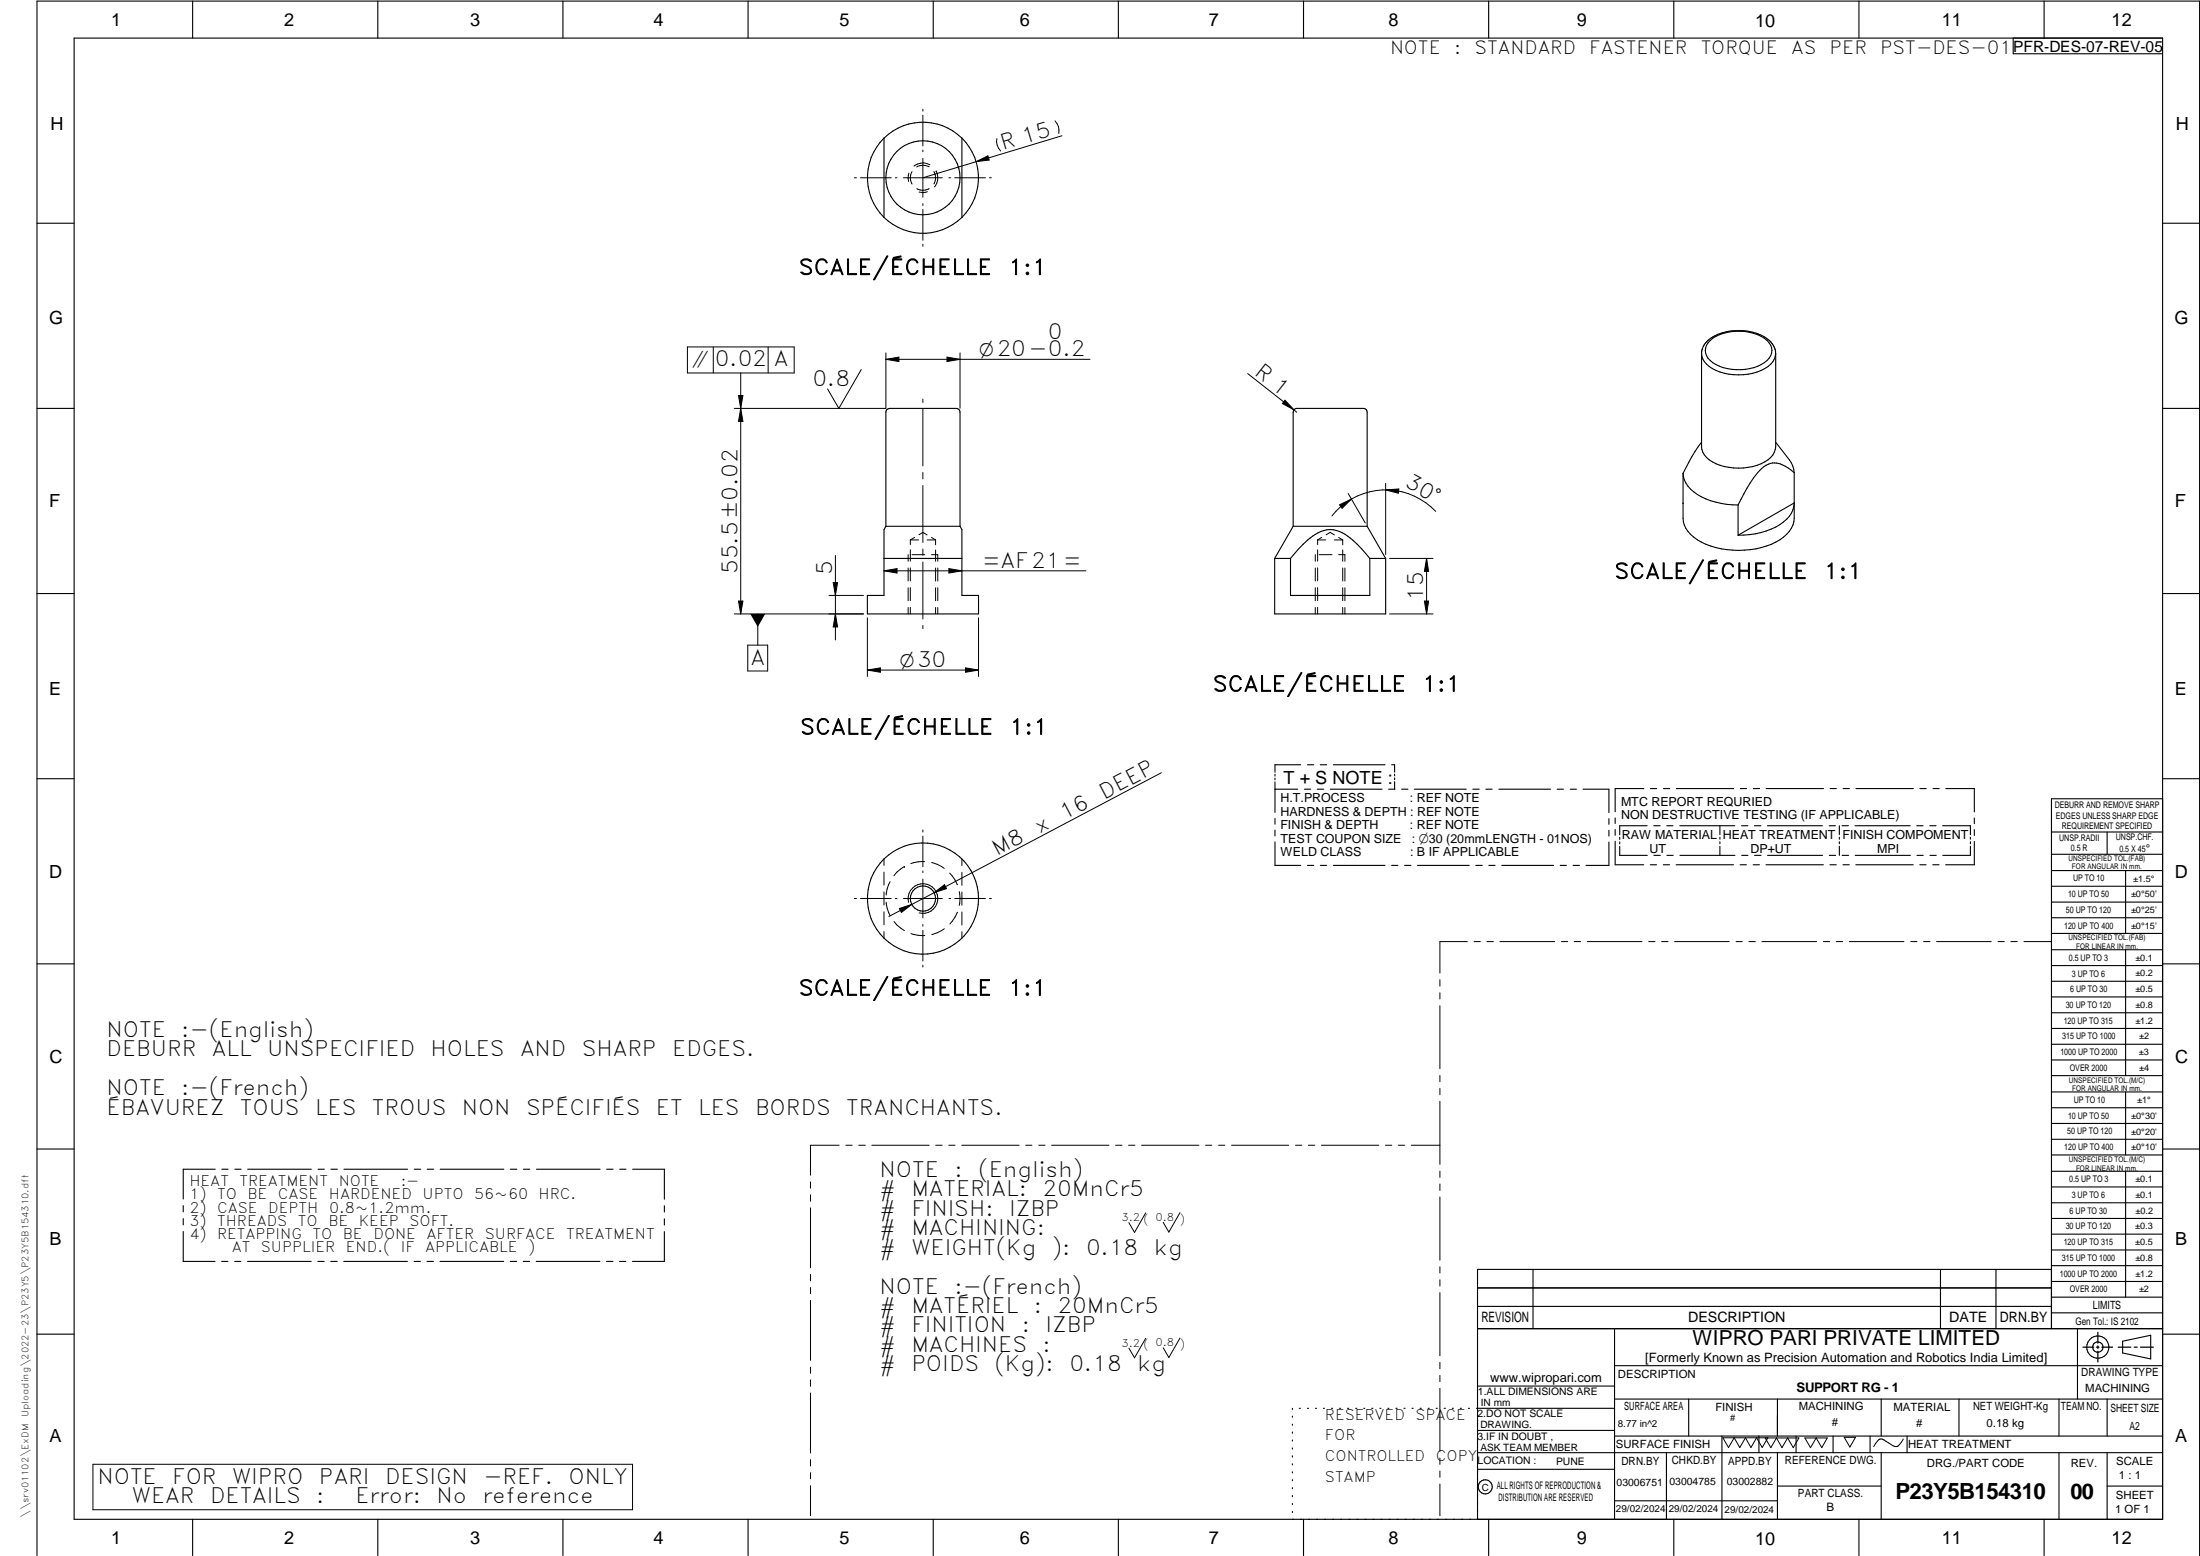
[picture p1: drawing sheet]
<svg xmlns="http://www.w3.org/2000/svg" width="594mm" height="420mm" viewBox="0 0 594 420" stroke-linecap="round" stroke-linejoin="round" font-family="sans-serif">
<g fill="none" stroke="#000" stroke-width=".3">
<path d="M20 10.3h564v400h-564zM52 .3v10M102 .3v10M152 .3v10M202 .3v10M252 .3v10M302 .3v10M352 .3v10M402 .3v10M452 .3v10M502 .3v10M543.6 10.3v4.2h40.4"/>
<path d="M552 .3v10M238.7 37.3v21.4M238.7 37.3a15.1 15.1 0 0 0 0 21.4M259.8 37.3a15 15 0 0 0-21.1 0M259.8 37.3v21.4M259.8 37.3a15.1 15.1 0 0 1 0 21.4M238.7 58.7a15 15 0 0 0 21.1 0M10 60.3h10M584 60.3h10M461.8 91.9a13 13 0 0 1 15.4 0 3.6 3.6 0 0 1-.7 6 13.3 13.3 0 0 1-14.7-.6 3.4 3.4 0 0 1 0-5.4zM479.5 95.5a6.2 6.2 0 0 0-4.7-5.3l-.3-.1a13.9 13.9 0 0 0-13.6 2.1l-1 1.4-.4 1.6v25.4a6.2 6.2 0 0 0 5 5 15.5 15.5 0 0 0 12.9-1.4 4.7 4.7 0 0 0 2.1-3.5v-25.2a5.4 5.4 0 0 1-3.9 4.5 15.4 15.4 0 0 1-14-1 4.7 4.7 0 0 1-2.1-3.5M479.5 95.5h.1"/>
<path d="M10 110.3h10M459.2 119.7l-2.3 3.6-2.4 4.5M459.5 119.4l-.3 .4M479.5 119.4l3.7 4.8a6.5 6.5 0 0 1 1.3 3.4M584 110.3h10M454.5 127.8v12.2a7.9 7.9 0 0 0 4.9 6.4 23.3 23.3 0 0 0 21.2-.6 7.5 7.5 0 0 0 3.9-5.8v-4.1M454.5 127.8a7.8 7.8 0 0 0 4.9 6.4 22.5 22.5 0 0 0 9.9 2.2M469.3 136.4v8.1M484.5 127.6v8.2M484.5 135.8l-15.2 8.7M484.5 135.8a7 7 0 0 1-3.9 5.8 20.9 20.9 0 0 1-11.3 2.9M484.5 127.6a8.3 8.3 0 0 0-5.8-2.6 7.9 7.9 0 0 0-5.2 4l-1.8 2.9-2.4 4.5"/>
<path d="M238.7 150.8h21.1M239.2 142.1h20M239.2 142.1v-30.8a1.01 1.01 0 0 1 1-1h18a1.01 1.01 0 0 1 1 1v30.8M259.2 142.1l.6 .9v17.8h4.4v5h-30v-5h4.5v-17.8l.5-.9M344.2 150.8h4.3M344.2 150.8v15h30v-15M348.5 150.8a22.5 22.5 0 0 1 8.2-7.3 7.6 7.6 0 0 1 7.9 1.8l3.1 2.9 2.2 2.6M348.5 150.8v10h21.4v-10M349.2 142.1v-30.8a1.01 1.01 0 0 1 1-1h18a1.01 1.01 0 0 1 1 1v30.8M349.2 142.1h20M349.2 142.1l-5 8.7M369.2 142.1l5 8.7"/>
<path d="M369.9 150.8h4.3M10 160.3h10M584 160.3h10M10 210.3h10M344.3 213.1h6.1M344.3 209.1v.4M344.3 210.1v.5M344.3 211.1v8.3M351.2 206.5h-6.9v2M352.2 213.1h1.7M353.1 206.5h1.6M355.7 213.1h1.8"/>
<path d="M356.5 206.5h1.8M359.2 213.1h14M360 206.5h14M375 213.1h1.7M375.8 206.5h.8v2M376.6 209v.5M376.6 210.1v.4M376.6 211.1v2M378.5 213.1h1.7M382 213.1h13.9M397.7 213.1h1.8M401.2 213.1h1.7"/>
<path d="M404.7 213.1h14M420.5 213.1h1.7M424 213.1h1.7M427.5 213.1h7v6.3M443.9 212.9h-7.7v6.3M445.7 212.9h1.7M449.2 212.9h1.7M452.7 212.9h15.5M469.9 212.9h1.7M473.4 212.9h1.7M476.9 212.9h15.5M494.2 212.9h1.7"/>
<path d="M497.7 212.9h1.7M501.2 212.9h15.5M518.4 212.9h1.7M522 212.9h1.7M525.4 212.9h7.7v6.3M584 215.7h-30v143.1M584 210.3h10M344.3 221v1.5M344.3 224.2v1.5M344.3 227.3v6.4h6.9M353.1 233.7h1.6M356.5 233.7h1.8"/>
<path d="M360 233.7h14M375.8 233.7h1.7M379.3 233.7h1.7M382.8 233.7h13.9M398.5 233.7h1.8M402 233.7h1.7M405.5 233.7h14M421.3 233.7h1.7M424.8 233.7h1.7M434.5 221.1v1.5M434.5 224.2v1.6M434.5 227.4v6.3h-6.2"/>
<path d="M436.2 220.9v1.5M436.2 224v1.6M436.2 227.2v6.3h7.7M437.4 228.6v2.4h7.4M437.4 226.1v.6M437.4 227.3v.6M444.8 223h-7.4v2.4M445.6 233.5h1.7M446.6 223h1.7M446.6 231h1.7M449.2 233.5h1.6M450.1 223h1.7"/>
<path d="M450.1 231h1.7M452.6 233.5h15.5M453.6 223h14.9M453.6 231h14.9M464.4 223v2.4M464.4 226.1v.5M464.4 227.3v.5M464.4 228.5v2.5M469.9 233.5h1.7M470.3 223h1.7M470.3 231h1.7M473.4 233.5h1.7"/>
<path d="M473.7 223h1.8M473.8 231h1.7M476.9 233.5h15.5M477.3 223h14.8M477.3 231h14.9M493.9 223h1.7M494 231h1.7M494.2 233.5h1.6M496.7 223v2.4M496.7 226.1v.5M496.7 227.3v.5M496.7 228.5v2.5"/>
<path d="M497.4 223h1.7M497.5 231h1.7M497.7 233.5h1.7M500.9 223h14.9M501 231h14.9M501.1 233.5h15.5M517.6 223h1.7M517.6 231h1.7M518.4 233.5h1.7M521.1 223h1.7M521.2 231h1.7M521.9 233.5h1.7"/>
<path d="M524.6 223h7.5v2.4M532.1 226.1v.5M532.1 227.3v.5M532.1 228.5v2.5h-7.5M533.1 220.9v1.5M533.1 224v1.6M533.1 227.2v6.3h-7.7M554 224.7h30M554 230.7h30M554 235.1h30M554 239.3h30M569 224.7v6"/>
<path d="M574 235.1v17M554 243.6h30M554 247.8h30M554 252.1h30M554 256.5h30M574 256.5v33.9M10 260.3h10M554 260.7h30M554 265h30M554 269.2h30M554 273.5h30M554 277.7h30"/>
<path d="M584 260.3h10M554 282h30M554 286.2h30M554 290.4h30M554 294.9h30M554 299.1h30M574 294.9v17M10 310.3h10M58.1 315.7h-8.6v8.1M59.9 315.7h1.7M63.4 315.7h1.7M66.9 315.7h17.2"/>
<path d="M85.9 315.7h1.7M89.4 315.7h1.7M92.9 315.7h17.2M111.9 315.7h1.7M115.4 315.7h1.7M118.9 315.7h17.2M137.8 315.7h1.8M141.3 315.7h1.7M144.9 315.7h17.1M163.8 315.7h1.8M167.3 315.7h1.7M170.9 315.7h8.5v8.1"/>
<path d="M554 303.4h30M554 307.6h30M554 311.9h30M554 316.3h30M574 316.3v34M584 310.3h10M49.5 325.5v1.7M49.5 329.1v1.7M49.5 332.5v8.1h8.6M179.4 332.6v8h-8.6M179.4 325.6v1.7M179.4 329.1v1.7"/>
<path d="M554 320.5h30M554 324.8h30M554 329h30M554 333.2h30M554 337.5h30M59.9 340.6h1.6M63.4 340.6h1.7M66.8 340.6h17.2M85.8 340.6h1.7M89.3 340.6h1.8M92.8 340.6h17.2M111.8 340.6h1.7"/>
<path d="M115.3 340.6h1.7M118.8 340.6h17.2M137.8 340.6h1.7M141.3 340.6h1.7M144.8 340.6h17.2M163.8 340.6h1.7M167.3 340.6h1.7M399 358.8h185M399 352.8h155M399 347.8h155M414 342.8v16M436 358.8v51.5"/>
<path d="M524 342.8v16M539 342.8v16M554 341.8h30M554 346h30M554 350.3h30M554 354.5h30M554 342.8h-155v67.5M561 358.8v19M10 360.3h10M399 374.3h37M436 368.8h148M436 377.8h148"/>
<path d="M456 377.8v10M480 377.8v10M508 377.8v10M529 377.8v10M556 377.8v10M569 377.8v10M573.2 362.2l7.6-1.6v6.3l-7.6-1.6zM584 360.3h10M349 380.3v.3M349 382.4v.3M349 384.6v.3M349 386.7v.3"/>
<path d="M349 388.8v.3M349 391v.3M349 393.1v.3M349 395.3v.3M349 397.4v.3M349 399.5v.3M350.9 380.3h.2M353.1 380.3h.2M355.2 380.3h.3M357.4 380.3h.3M359.6 380.3h.3M361.7 380.3h.3"/>
<path d="M363.9 380.3h.3M366.1 380.3h.3M368.3 380.3h.2M370.4 380.3h.3M372.6 380.3h.3M374.8 380.3h.3M376.9 380.3h.4M379.1 380.3h.3M381.3 380.3h.3M383.4 380.3h.4M385.6 380.3h.3M387.8 380.3h.3"/>
<path d="M390 380.3h.3M392.2 380.3h.3M394.3 380.3h.3M396.5 380.3h.3M398.7 380.3h37.3M399 386.2h37M399 396.7h37M436 387.8h148M450 392.3v18M465 387.8v22.5M475 387.8v4.5M480 392.3v18"/>
<path d="M485 387.8v4.5M495 387.8v4.5M505 387.8v4.5M508 392.3v18M515 387.8v4.5M556 392.3v18M569 392.3v18M584 392.3h-185M52 410.3v9.7M102 410.3v9.7M152 410.3v9.7M202 410.3v9.7"/>
<path d="M252 410.3v9.7M302 410.3v9.7M349 401.7v.3M349 403.8v.4M349 406v.3M349 408.1v.3M352 410.3v9.7M402 410.3v9.7M436 405.3h44M452 410.3v9.7M480 401.3h28M502 410.3v9.7"/>
<path d="M552 410.3v9.7M569 401.3h15M10 420v-419.7h584v419.7"/>
<circle cx="249.2" cy="48" r="10"/>
<circle cx="249.2" cy="242.6" r="15"/>
<circle cx="249.2" cy="242.6" r="3.4"/>
<circle cx="566.5" cy="363.8" r="2.99"/>
<circle cx="566.5" cy="363.7" r="1.41"/>
<circle cx="401.1" cy="401.5" r="1.9"/>
</g>
<path d="M566.5 359.7v3M562.5 363.8h2.9M566.1 363.8h.7M566.5 363.4v.7M566.5 364.9v2.8M567.6 363.8h2.9M572 363.8h3.4M576.3 363.8h.8M578 363.8h3.5" fill="none" stroke="#000" stroke-width=".34"/>
<g fill="none" stroke="#000" stroke-width=".27">
<path d="M249.2 29.5v.5M249.2 31.1v8.3M269.2 37.4a3.7 3.7 0 0 0 1 3.4M284.9 32.6a3.8 3.8 0 0 1 1 3.4M286.8 36.7l-37.6 11.3M230.7 48h.6M232.4 48h8.3M241.8 48h.4M244 48h10.5M245.4 46.7l-.2 1.5 .2 .8M246.3 46.4a3.2 3.2 0 0 0 0 3.3M249.2 40.5v.5"/>
<path d="M249.2 42.8v10.5M249.2 55v.5M249.2 56.6v8.3M250.4 51.8l-1.4 .2-.8-.1M250.9 50.9a3.4 3.4 0 0 1-3.3 .1M250.9 45a3.4 3.4 0 0 0-3.3 .1M251.1 44.5a3.8 3.8 0 0 0-4.3 .3M252.2 46.3a3.2 3.2 0 0 1 0 3.4M252.8 46.2h.1M252.8 46.2a3.9 3.9 0 0 1-.5 4.3M256.2 48h.5M257.8 48h8.3"/>
<path d="M263.6 43.6l3.2-1.5 .3 1.1zM267.2 48h.5M249.2 66v.5M185.6 93.7h28.9v7h-28.9zM192.6 93.7v7M207.4 93.7v7M232.6 99.8l-6.1 10.5-3-5.3M239.2 97l3.5-.6v1.2zM239.2 95.3v14.9M239.2 97h55.1M255.7 96.4l3.5 .6-3.5 .6zM259.2 95.3v14.9"/>
<path d="M198.3 110.3h40.9M199.4 106.8h1.2l-.6 3.5zM200 100.7v65.1M200 110.3l.6 3.5h-1.2zM249.2 107.8v.9M249.2 110.4v15.4M336.9 100.9l13.3 10.4M347 108.1l2.4 2.6-3.1-1.7zM249.2 127.6v1.7M249.2 131.1v15.4M361.7 136.3l3.2-1.6-2.5 2.5zM364.1 133.3l4.6 7.9"/>
<path d="M364.9 134.7a18.5 18.5 0 0 1 22.8 3.4M364.9 134.7a17.9 17.9 0 0 0-5.2 4.6M374.2 132.3l3.5-.3-.1 1.2zM374.2 130.5v19.2M225 157.3h1.2l-.6 3.5zM225.6 150v22.8M238.7 154.1l3.5-.6v1.2zM238.7 154.1h54.5M245.2 149.8v1.8M245.2 153.4v3.5M245.2 158.7v3.5M245.8 145.8v1.3"/>
<path d="M245.8 148.5v3M245.8 145.8h2.3M245.8 153.3v3.5M245.8 158.7v3.5M246.3 149.8h3.4M247 145.1l-1.2 .7M248.2 144.4l1-.6 1.2 .6M249.2 148.3v1.6M249.2 151.8v15.3M250.4 145.8h2.2M251.5 149.8h1.7v1.8M251.5 145.1l1.1 .7"/>
<path d="M252.6 145.8v1.3M252.6 148.5v3.1M252.6 153.4v3.5M252.6 158.7v3.5M253.2 153.4v3.5M253.2 158.7v3.5M256.2 153.5l3.6 .6-3.6 .6zM355.2 149.8v1.8M355.2 153.4v3.5M355.2 158.7v3.5M355.8 145.8h2.2M355.8 153.3v3.5"/>
<path d="M355.8 158.7v3.5M355.8 145.8v1.3M355.8 148.5v3M356.2 149.8h3.5M356.9 145.1l-1.1 .7M358.1 144.4l1.1-.6 1.1 .6M360.3 145.8h2.3M361.5 145.1l1.1 .7M361.5 149.8h1.7v1.8M362.6 145.8v1.3M362.6 148.5v3.1M362.6 153.4v3.5"/>
<path d="M362.6 158.7v3.5M363.2 153.4v3.5M363.2 158.7v3.5M375.2 150.8h11.8M385.2 150.8l.6 3.5h-1.2zM385.2 150.8v15M198.3 165.8h34.9M199.4 162.3h1.2l-.6 3.5zM201.9 174.2h5.4v7h-5.4zM204.6 165.8v8.4M223.9 160.8h9.3M225.6 165.8l.6 3.5h-1.2z"/>
<path d="M234.2 166.8v15.9M245.2 164v1.8M245.8 164v1.8M249.2 168.9v.9M252.6 164v1.8M253.2 164v1.8M264.2 166.8v15.9M355.2 164v1.8M355.8 164v1.8M362.6 164v1.8M363.2 164v1.8M375.2 165.8h11.8"/>
<path d="M384.6 162.3h1.2l-.6 3.5zM234.2 180.9h30M234.2 180.9l3.5-.6v1.2zM260.7 180.3l3.5 .6-3.5 .6zM313.6 208.7l-73.6 38.8M238.7 231.9v1.8M238.7 235.5v3.5M240.4 238.1a7.9 7.9 0 0 0-1.1 3.6M244.2 234h.1M244.2 234l-2.1 1.5-.7 1M249.2 224.1v.6M249.2 225.8v8.3"/>
<path d="M249.2 235.2v.4M249.2 237.4v10.5M249.7 232.7a8.4 8.4 0 0 0-3.8 .5M251.6 232.9a8.6 8.6 0 0 1 3.4 1.6M256.4 235.8a8.5 8.5 0 0 1 2.1 3.1M259.8 231.9v1.8M259.8 235.5v3.6M230.7 242.6h.6M232.4 242.6h8.3M238.7 240.8v3.6M238.7 246.2v3.5M238.7 251.5v1.9"/>
<path d="M239.3 243.6a8.3 8.3 0 0 0 1.1 3.6M241.4 248.8l.7 .9 2.1 1.6M241.8 242.6h.4M242.9 245.3l3.3-1.1-2.8 2.2zM244 242.6h10.5M245.4 243.7a4 4 0 0 1 3.5-5.1 4 4 0 0 1 4.3 4.4 4 4 0 0 1-5 3.5M246 252.1l1.9 .5h1.8M249.2 249.6v.5M249.2 251.2v8.3M252.3 241l2.8-2.1 .5 1zM255 250.8l-1.9 1.1-1.5 .4M256.2 242.6h.5"/>
<path d="M257.8 242.6h8.3M258.5 246.3l-.6 1.3-1.4 1.9M259 240.7a8.3 8.3 0 0 1 0 3.8M259.8 240.9v3.5M259.8 246.3v3.5M259.8 251.6v1.8M267.2 242.6h.5M396.2 254.3h-7.4v8.5M398.1 254.3h1.6M401.5 254.3h1.8M405 254.3h14.8M421.6 254.3h1.7"/>
<path d="M425.1 254.3h1.7M428.6 254.3h14.8M445.2 254.3h1.7M448.7 254.3h1.7M452.2 254.3h14.8M468.8 254.3h1.7M472.3 254.3h1.7M475.8 254.3h14.8M492.4 254.3h1.7M495.8 254.3h1.8M499.4 254.3h14.7M516 254.3h1.6"/>
<path d="M519.4 254.3h1.8M522.9 254.3h14.8M539.5 254.3h1.7M543 254.3h1.7M546.5 254.3h7.4M249.2 260.6v.5M388.8 264.5v1.8M388.8 268.1v1.6M388.8 271.6v17M388.8 290.4v1.7M388.8 293.9v1.7M388.8 297.4v17"/>
<path d="M218.9 319.2v1.6M226.6 309.2h-7.7v8.1M228.4 309.2h1.7M231.9 309.2h1.7M235.4 309.2h15.5M252.7 309.2h1.7M256.2 309.2h1.7M259.7 309.2h15.5M277 309.2h1.7M280.5 309.2h1.7M284 309.2h15.5M301.2 309.2h1.8"/>
<path d="M304.8 309.2h1.7M308.3 309.2h15.5M325.5 309.2h1.7M329.1 309.2h1.6M332.6 309.2h15.4M349.8 309.2h1.7M353.3 309.2h1.7M356.8 309.2h15.5M374.1 309.2h1.7M377.6 309.2h1.7M381.1 309.2h7.7M388.8 316.2v1.7"/>
<path d="M388.8 319.7v1.7M218.9 322.6v1.8M218.9 326.1v16.2M309.4 327.5l-3 5.3-1.6-2.6M318.6 327.4l-3 5.3-1.5-2.6M388.8 323.2v17.1M218.9 344.1v1.8M218.9 347.6v1.7M218.9 351.2v16.1M388.8 342.1v1.6M388.8 345.6v1.7M388.8 349v17.1"/>
<path d="M218.9 369.1v1.7M218.9 372.6v1.8M218.9 376.1v16.2M309.4 361.4l-3 5.2-1.6-2.6M318.6 361.3l-3 5.3-1.5-2.7M388.8 367.9v1.7M388.8 371.4v1.7M388.8 374.9v17M25.1 395.4h145.7v12.3h-145.7zM218.9 394.1v1.8M218.9 397.6v1.7M388.8 393.7v1.7"/>
<path d="M388.8 397.2v1.7M465.2 388.2h12.2l-1.5 2.7-1.6-2.7-1.5 2.7-1.5-2.7-1.5 2.7-1.5-2.7-1.5 2.7zM476.7 388.3h9.1l-1.6 2.6-1.5-2.6-1.5 2.6-1.5-2.6-1.5 2.6zM487.4 388.3h6l-1.5 2.6-1.5-2.6-1.5 2.6zM498 388.1h3.1l-1.6 2.6zM514 388.6l-1.1 1.5a1.2 1.2 0 0 1-1.8 .3l-1.8-1.2a1.55 1.55 0 0 0-1.6-.6 1.55 1.55 0 0 0-1.2 1.1l-.5 .9M218.9 401.2v8.1M388.8 400.7v8.6"/>
</g>
<g fill="#000">
<path d="M263.6 43.6l3.2-1.5 .3 1.1zM239.2 97l3.5-.6v1.2zM255.7 96.4l3.5 .6-3.5 .6zM200 110.3l.6 3.5h-1.2zM199.4 106.8h1.2l-.6 3.5zM347 108.1l2.4 2.6-3.1-1.7zM361.7 136.3l3.2-1.6-2.5 2.5zM374.2 132.3l3.5-.3-.1 1.2zM225 157.3h1.2l-.6 3.5zM238.7 154.1l3.5-.6v1.2zM256.2 153.5l3.6 .6-3.6 .6zM385.2 150.8l.6 3.5h-1.2z"/>
<path d="M199.4 162.3h1.2l-.6 3.5zM202.6 165.8h4l-2 3.5zM225.6 165.8l.6 3.5h-1.2zM384.6 162.3h1.2l-.6 3.5zM234.2 180.9l3.5-.6v1.2zM260.7 180.3l3.5 .6-3.5 .6zM252.3 241l2.8-2.1 .5 1zM242.9 245.3l3.3-1.1-2.8 2.2z"/>
</g>
<text font-size="6" x="511.8" y="404.8">P23Y5B154310</text>
<text font-size="5.9" x="559.1" y="404.7">00</text>
<g font-size="5.7">
<text x="270.8" y="40.6" transform="rotate(-17 270.8 40.6)">R 15</text>
<text x="215.7" y="74.2">SCALE/ÉCHELLE</text>
<text x="272.3" y="74.2">1:1</text>
<text x="282.9" y="91.6">0</text>
<text x="193" y="98.9">0.02 A</text>
<text x="338.4" y="101" transform="rotate(38 338.4 101)">R 1</text>
<text x="219.4" y="104.2">0.8</text>
<text x="379" y="131.4" transform="rotate(29 379 131.4)">30°</text>
<text x="199.2" y="155" transform="rotate(-90 199.2 155)">55.5±0.02</text>
<text x="224.7" y="155.2" transform="rotate(-90 224.7 155.2)">5</text>
<text x="265.2" y="153.2">=AF21=</text>
<text x="435.9" y="156.3">SCALE/ÉCHELLE</text>
<text x="492.5" y="156.3">1:1</text>
<text x="384.3" y="162.3" transform="rotate(-90 384.3 162.3)">15</text>
<text x="202.6" y="179.5">A</text>
<text x="327.5" y="186.7">SCALE/ÉCHELLE</text>
<text x="384" y="186.7">1:1</text>
<text x="216.1" y="198.3">SCALE/ÉCHELLE</text>
<text x="272.6" y="198.3">1:1</text>
<text x="298.1" y="215.9" transform="rotate(-28 298.1 215.9)">DEEP</text>
<text x="287.5" y="221.5" transform="rotate(-28 287.5 221.5)">16</text>
<text x="280.6" y="225.1" transform="rotate(-28 280.6 225.1)">x</text>
<text x="269.2" y="231.1" transform="rotate(-28 269.2 231.1)">M8</text>
<text x="215.7" y="268.8">SCALE/ÉCHELLE</text>
<text x="272.3" y="268.8">1:1</text>
<text x="28.8" y="280">NOTE</text>
<text x="49" y="280">:-(English)</text>
<text x="28.8" y="285.2">DEBURR</text>
<text x="57.2" y="285.2">ALL</text>
<text x="72.1" y="285.2">UNSPECIFIED</text>
<text x="116.3" y="285.2">HOLES</text>
<text x="140.4" y="285.2">AND</text>
<text x="157.1" y="285.2">SHARP</text>
<text x="181.5" y="285.2">EDGES.</text>
<text x="28.8" y="295.7">NOTE</text>
<text x="49" y="295.7">:-(French)</text>
<text x="28.8" y="301">ÉBAVUREZ</text>
<text x="64.8" y="301">TOUS</text>
<text x="85.1" y="301">LES</text>
<text x="100.4" y="301">TROUS</text>
<text x="124.7" y="301">NON</text>
<text x="142.1" y="301">SPÉCIFIÉS</text>
<text x="177.1" y="301">ET</text>
<text x="188.5" y="301">LES</text>
<text x="203.9" y="301">BORDS</text>
<text x="228.5" y="301">TRANCHANTS.</text>
<text x="237.5" y="317.8">NOTE</text>
<text x="257.7" y="317.8">:</text>
<text x="264.1" y="317.8">(English)</text>
<text x="237.5" y="323">#</text>
<text x="246.1" y="323">MATERIAL:</text>
<text x="281.5" y="323">20MnCr5</text>
<text x="237.5" y="328.3">#</text>
<text x="246.1" y="328.3">FINISH:</text>
<text x="272.5" y="328.3">IZBP</text>
<text x="237.5" y="333.5">#</text>
<text x="246.1" y="333.5">MACHINING:</text>
<text x="237.5" y="338.8">#</text>
<text x="246.1" y="338.8">WEIGHT(Kg</text>
<text x="284" y="338.8">):</text>
<text x="293.3" y="338.8">0.18</text>
<text x="311.6" y="338.8">kg</text>
<text x="237.5" y="349.3">NOTE</text>
<text x="257.7" y="349.3">:-(French)</text>
<text x="237.5" y="354.5">#</text>
<text x="237.5" y="359.8">#</text>
<text x="246.1" y="359.8">FINITION</text>
<text x="246.1" y="354.5">MATÉRIEL</text>
<text x="275.9" y="359.8">:</text>
<text x="279.2" y="354.5">:</text>
<text x="282.3" y="359.8">IZBP</text>
<text x="285.6" y="354.5">20MnCr5</text>
<text x="237.5" y="365">#</text>
<text x="246.1" y="365">MACHINES</text>
<text x="281.5" y="365">:</text>
<text x="237.5" y="370.3">#</text>
<text x="246.1" y="370.3">POIDS</text>
<text x="268.5" y="370.3">(Kg):</text>
<text x="288.8" y="370.3">0.18</text>
<text x="307.1" y="370.3">kg</text>
<text x="26.3" y="400.6">NOTE</text>
<text x="46.5" y="400.6">FOR</text>
<text x="62.7" y="400.6">WIPRO</text>
<text x="86.1" y="400.6">PARI</text>
<text x="104" y="400.6">DESIGN</text>
<text x="130.5" y="400.6">-REF.</text>
<text x="153.5" y="400.6">ONLY</text>
<text x="35.6" y="405.9">WEAR</text>
<text x="56.7" y="405.9">DETAILS</text>
<text x="85.4" y="405.9">:</text>
<text x="96" y="405.9">Error:</text>
<text x="117.9" y="405.9">No</text>
<text x="130.3" y="405.9">reference</text>
</g>
<text font-size="5.6" x="457" y="363.2">WIPRO PARI PRIVATE LIMITED</text>
<g font-size="5.4">
<text x="186.9" y="98.9">i</text>
<text x="264.4" y="96.1">O20-0.2</text>
<text x="242.9" y="180">O30</text>
</g>
<g font-size="4.9">
<text x="30" y="6.9">1</text>
<text x="76.7" y="6.9">2</text>
<text x="127" y="6.9">3</text>
<text x="176.5" y="6.9">4</text>
<text x="226.7" y="6.9">5</text>
<text x="275.4" y="6.9">6</text>
<text x="326.4" y="6.9">7</text>
<text x="375" y="6.9">8</text>
<text x="425.8" y="6.9">9</text>
<text x="473.9" y="7.3">10</text>
<text x="524.3" y="6.9">11</text>
<text x="570.2" y="6.9">12</text>
<text x="375.4" y="14.5">NOTE</text>
<text x="392.7" y="14.5">:</text>
<text x="398.2" y="14.5">STANDARD</text>
<text x="429.2" y="14.5">FASTENER</text>
<text x="459.2" y="14.5">TORQUE</text>
<text x="483.7" y="14.5">AS</text>
<text x="494.1" y="14.5">PER</text>
<text x="507.7" y="14.5">PST-DES-01</text>
<text x="13.6" y="35.1">H</text>
<text x="587.6" y="35.1">H</text>
<text x="13.2" y="87.5">G</text>
<text x="587.2" y="87.5">G</text>
<text x="13.2" y="137">F</text>
<text x="587.2" y="137">F</text>
<text x="13.2" y="187.6">E</text>
<text x="587.2" y="187.6">E</text>
<text x="346.6" y="211.7">T + S NOTE :</text>
<text x="13.2" y="237">D</text>
<text x="587.2" y="237">D</text>
<text x="13.4" y="287.1">C</text>
<text x="587.4" y="287.1">C</text>
<text x="13.4" y="336.2">B</text>
<text x="587.4" y="336.2">B</text>
<text x="13.4" y="389.3">A</text>
<text x="587.4" y="389.3">A</text>
<text x="30" y="416.9">1</text>
<text x="76.7" y="416.9">2</text>
<text x="127" y="416.9">3</text>
<text x="176.5" y="416.9">4</text>
<text x="226.7" y="416.9">5</text>
<text x="275.4" y="416.9">6</text>
<text x="326.4" y="416.9">7</text>
<text x="375" y="416.9">8</text>
<text x="425.8" y="416.9">9</text>
<text x="473.9" y="417.3">10</text>
<text x="524.3" y="416.9">11</text>
<text x="570.2" y="416.9">12</text>
</g>
<text font-size="4.2" x="543.6" y="14">PFR-DES-07-REV-05</text>
<g font-size="3.9">
<text x="51.1" y="320.2">HEAT</text>
<text x="51.1" y="323.8">1)</text>
<text x="58.6" y="323.8">TO</text>
<text x="64.7" y="320.2">TREATMENT</text>
<text x="66.8" y="323.8">BE</text>
<text x="75" y="323.8">CASE</text>
<text x="88.8" y="323.8">HARDENED</text>
<text x="91.5" y="320.2">NOTE</text>
<text x="108.2" y="320.2">:-</text>
<text x="114.1" y="323.8">UPTO</text>
<text x="128.1" y="323.8">56~60</text>
<text x="145.4" y="323.8">HRC.</text>
<text x="51.1" y="327.4">2)</text>
<text x="58.6" y="327.4">CASE</text>
<text x="72.4" y="327.4">DEPTH</text>
<text x="88.8" y="327.4">0.8~1.2mm.</text>
<text x="51.1" y="331">3)</text>
<text x="51.1" y="334.6">4)</text>
<text x="58.6" y="334.6">RETAPPING</text>
<text x="58.6" y="331">THREADS</text>
<text x="80.5" y="331">TO</text>
<text x="84.4" y="334.6">TO</text>
<text x="88.7" y="331">BE</text>
<text x="92.6" y="334.6">BE</text>
<text x="96.9" y="331">KEEP</text>
<text x="100.8" y="334.6">DONE</text>
<text x="110.6" y="331">SOFT.</text>
<text x="115.2" y="334.6">AFTER</text>
<text x="130.9" y="334.6">SURFACE</text>
<text x="152.9" y="334.6">TREATMENT</text>
<text x="62.6" y="338.2">AT</text>
<text x="70.5" y="338.2">SUPPLIER</text>
<text x="93.4" y="338.2">END.(</text>
<text x="108.3" y="338.2">IF</text>
<text x="114.8" y="338.2">APPLICABLE</text>
<text x="142.6" y="338.2">)</text>
<text x="400" y="357.1">REVISION</text>
<text x="455.9" y="357.1">DESCRIPTION</text>
<text x="526.4" y="357.1">DATE</text>
<text x="540" y="357.1">DRN.BY</text>
<text x="357.8" y="383.3">RESERVED</text>
<text x="382.3" y="383.3">SPACE</text>
<text x="357.8" y="388.9">FOR</text>
<text x="357.8" y="394.5">CONTROLLED</text>
<text x="387.8" y="394.5">COPY</text>
<text x="357.8" y="400">STAMP</text>
</g>
<text font-size="3.6" x="485.1" y="375.8">SUPPORT RG - 1</text>
<g font-size="3.5">
<text x="444.3" y="367.7">[Formerly Known as Precision Automation and Robotics India Limited]</text>
<text x="402.4" y="373.3">www.wipropari.com</text>
</g>
<g font-size="3.4">
<text x="345.8" y="216.7">H.T.PROCESS</text>
<text x="345.8" y="220.3">HARDNESS &amp; DEPTH : REF NOTE</text>
<text x="380.7" y="216.7">: REF NOTE</text>
<text x="437.8" y="217.6">MTC REPORT REQURIED</text>
<text x="437.8" y="221.2">NON DESTRUCTIVE TESTING (IF APPLICABLE)</text>
<text x="345.8" y="223.9">FINISH &amp; DEPTH</text>
<text x="345.8" y="227.5">TEST COUPON SIZE</text>
<text x="380.7" y="223.9">: REF NOTE</text>
<text x="381.3" y="227.5">: O30 (20mmLENGTH - 01NOS)</text>
<text x="438" y="226.6">RAW MATERIAL HEAT TREATMENT FINISH COMPOMENT</text>
<text x="345.8" y="231.1">WELD CLASS</text>
<text x="380.8" y="231.1">: B IF APPLICABLE</text>
<text x="445.5" y="230.2">UT</text>
<text x="472.7" y="230.2">DP+UT</text>
<text x="506.9" y="230.2">MPI</text>
</g>
<g font-size="3.1">
<text x="565.1" y="353.5">LIMITS</text>
<text x="562" y="371.7">DRAWING TYPE</text>
<text x="436.9" y="372.1">DESCRIPTION</text>
<text x="563.1" y="375.9">MACHINING</text>
<text x="438.6" y="380.8">SURFACE AREA</text>
<text x="463.2" y="380.9">FINISH</text>
<text x="485.7" y="380.8">MACHINING</text>
<text x="511.3" y="380.9">MATERIAL</text>
<text x="532.8" y="380.7">NET WEIGHT-Kg</text>
<text x="556.5" y="380.7">TEAM NO.</text>
<text x="569.9" y="381.2">SHEET SIZE</text>
<text x="494.6" y="385.1">#</text>
<text x="517.4" y="385.3">#</text>
<text x="536.4" y="385.3">0.18 kg</text>
<text x="575" y="386.1">A2</text>
<text x="436.3" y="391">SURFACE FINISH</text>
<text x="437.8" y="395.5">DRN.BY</text>
<text x="451.4" y="395.4">CHKD.BY</text>
<text x="466.6" y="395.5">APPD.BY</text>
<text x="482" y="395.4">REFERENCE DWG.</text>
<text x="515.3" y="391.1">HEAT TREATMENT</text>
<text x="571.4" y="395.6">SCALE</text>
<text x="520.4" y="396.2">DRG./PART CODE</text>
<text x="559.2" y="396.1">REV.</text>
<text x="572.2" y="399.5">1 : 1</text>
<text x="485.5" y="404.3">PART CLASS.</text>
<text x="493.2" y="407.9">B</text>
<text x="571.4" y="404.7">SHEET</text>
<text x="571.2" y="408.4">1 OF 1</text>
</g>
<text font-size="3" x="579.5" y="230.1">°</text>
<g font-size="2.8">
<text x="302.8" y="329.7">3.2 ( 0.8 )</text>
<text x="560.4" y="357.7">Gen Tol.: IS 2102</text>
<text x="302.8" y="363.6">3.2 ( 0.8 )</text>
<text x="399.1" y="376.6">1.ALL DIMENSIONS ARE</text>
<text x="399" y="382.7">2.DO NOT SCALE</text>
<text x="399" y="388.7">3.IF IN DOUBT ,</text>
<text x="399" y="395.4">LOCATION :</text>
<text x="420.2" y="395.6">PUNE</text>
<text x="404.2" y="402">ALL RIGHTS OF REPRODUCTION &amp;</text>
<text x="436.5" y="401.2">03006751</text>
<text x="450.8" y="400.9">03004785</text>
<text x="466.3" y="401">03002882</text>
<text x="404.7" y="405.4">DISTRIBUTION ARE RESERVED</text>
</g>
<g font-size="2.7">
<text x="399.9" y="379.7">IN mm</text>
<text x="399.7" y="385.7">DRAWING.</text>
<text x="436.9" y="385.4">8.77 in^2</text>
<text x="399.7" y="391.8">ASK TEAM MEMBER</text>
<text x="400.1" y="402.5">C</text>
<text x="436.4" y="408.3">29/02/2024</text>
<text x="450.6" y="408.4">29/02/2024</text>
<text x="465.7" y="408.5">29/02/2024</text>
</g>
<g font-size="2.5">
<text x="554.9" y="218.3">DEBURR AND REMOVE SHARP</text>
<text x="555.2" y="221">EDGES UNLESS SHARP EDGE</text>
<text x="556.1" y="227.1">UNSP.RADII</text>
<text x="556.8" y="223.8">REQUIREMENT SPECIFIED</text>
<text x="571.4" y="226.9">UNSP.CHF.</text>
<text x="559.2" y="229.9">0.5 R</text>
<text x="572.3" y="230.1">0.5 X 45</text>
<text x="559.8" y="238">UP TO 10</text>
<text x="576.1" y="238.1">±1.5°</text>
<text x="558.5" y="242.2">10 UP TO 50</text>
<text x="575.5" y="242.3">±0°50'</text>
<text x="557.4" y="250.7">120 UP TO 400</text>
<text x="557.9" y="246.5">50 UP TO 120</text>
<text x="575.5" y="250.7">±0°15'</text>
<text x="575.5" y="246.5">±0°25'</text>
<text x="558.7" y="259.4">0.5 UP TO 3</text>
<text x="559.5" y="263.7">3 UP TO 6</text>
<text x="576.6" y="263.6">±0.2</text>
<text x="576.6" y="259.4">±0.1</text>
<text x="559" y="267.9">6 UP TO 30</text>
<text x="576.6" y="267.9">±0.5</text>
<text x="557.8" y="272.2">30 UP TO 120</text>
<text x="576.6" y="272.2">±0.8</text>
<text x="556.9" y="280.7">315 UP TO 1000</text>
<text x="557.3" y="276.4">120 UP TO 315</text>
<text x="576.6" y="276.4">±1.2</text>
<text x="577.7" y="280.7">±2</text>
<text x="556.4" y="284.9">1000 UP TO 2000</text>
<text x="577.6" y="284.9">±3</text>
<text x="558.9" y="289.2">OVER 2000</text>
<text x="577.7" y="289.3">±4</text>
<text x="560" y="297.9">UP TO 10</text>
<text x="577.1" y="297.9">±1°</text>
<text x="558.5" y="302.1">10 UP TO 50</text>
<text x="575.5" y="302.1">±0°30'</text>
<text x="557.4" y="310.6">120 UP TO 400</text>
<text x="558.2" y="306.3">50 UP TO 120</text>
<text x="575.5" y="310.6">±0°10'</text>
<text x="575.5" y="306.4">±0°20'</text>
<text x="558.8" y="319.2">0.5 UP TO 3</text>
<text x="559.4" y="323.4">3 UP TO 6</text>
<text x="576.6" y="319.2">±0.1</text>
<text x="576.6" y="323.5">±0.1</text>
<text x="558.9" y="327.7">6 UP TO 30</text>
<text x="576.7" y="327.7">±0.2</text>
<text x="557.8" y="332">30 UP TO 120</text>
<text x="576.6" y="332">±0.3</text>
<text x="556.8" y="340.5">315 UP TO 1000</text>
<text x="557.3" y="336.3">120 UP TO 315</text>
<text x="576.6" y="336.3">±0.5</text>
<text x="576.6" y="340.5">±0.8</text>
<text x="556.2" y="344.7">1000 UP TO 2000</text>
<text x="576.6" y="344.7">±1.2</text>
<text x="558.9" y="349">OVER 2000</text>
<text x="577.6" y="349">±2</text>
<text x="467.2" y="383.8">#</text>
</g>
<g font-size="2.4">
<text x="7.7" y="382.7" transform="rotate(-90 7.7 382.7)">Uploading\2022-23\P23Y5\P23Y5B154310.dft</text>
<text x="7.7" y="409.8" transform="rotate(-90 7.7 409.8)">\\srv01102\ExDM</text>
</g>
<g font-size="2.1">
<text x="558.5" y="232.4">UNSPECIFIED TOL.(FAB)</text>
<text x="559.5" y="234.7">FOR ANGULAR IN mm.</text>
<text x="558.6" y="253.9">UNSPECIFIED TOL.(FAB)</text>
<text x="560.7" y="256.3">FOR LINEAR IN mm.</text>
<text x="558.7" y="292.3">UNSPECIFIED TOL.(M/C)</text>
<text x="559.6" y="294.7">FOR ANGULAR IN mm.</text>
<text x="558.7" y="313.7">UNSPECIFIED TOL.(M/C)</text>
<text x="560.6" y="316.1">FOR LINEAR IN mm.</text>
</g>
</svg>
